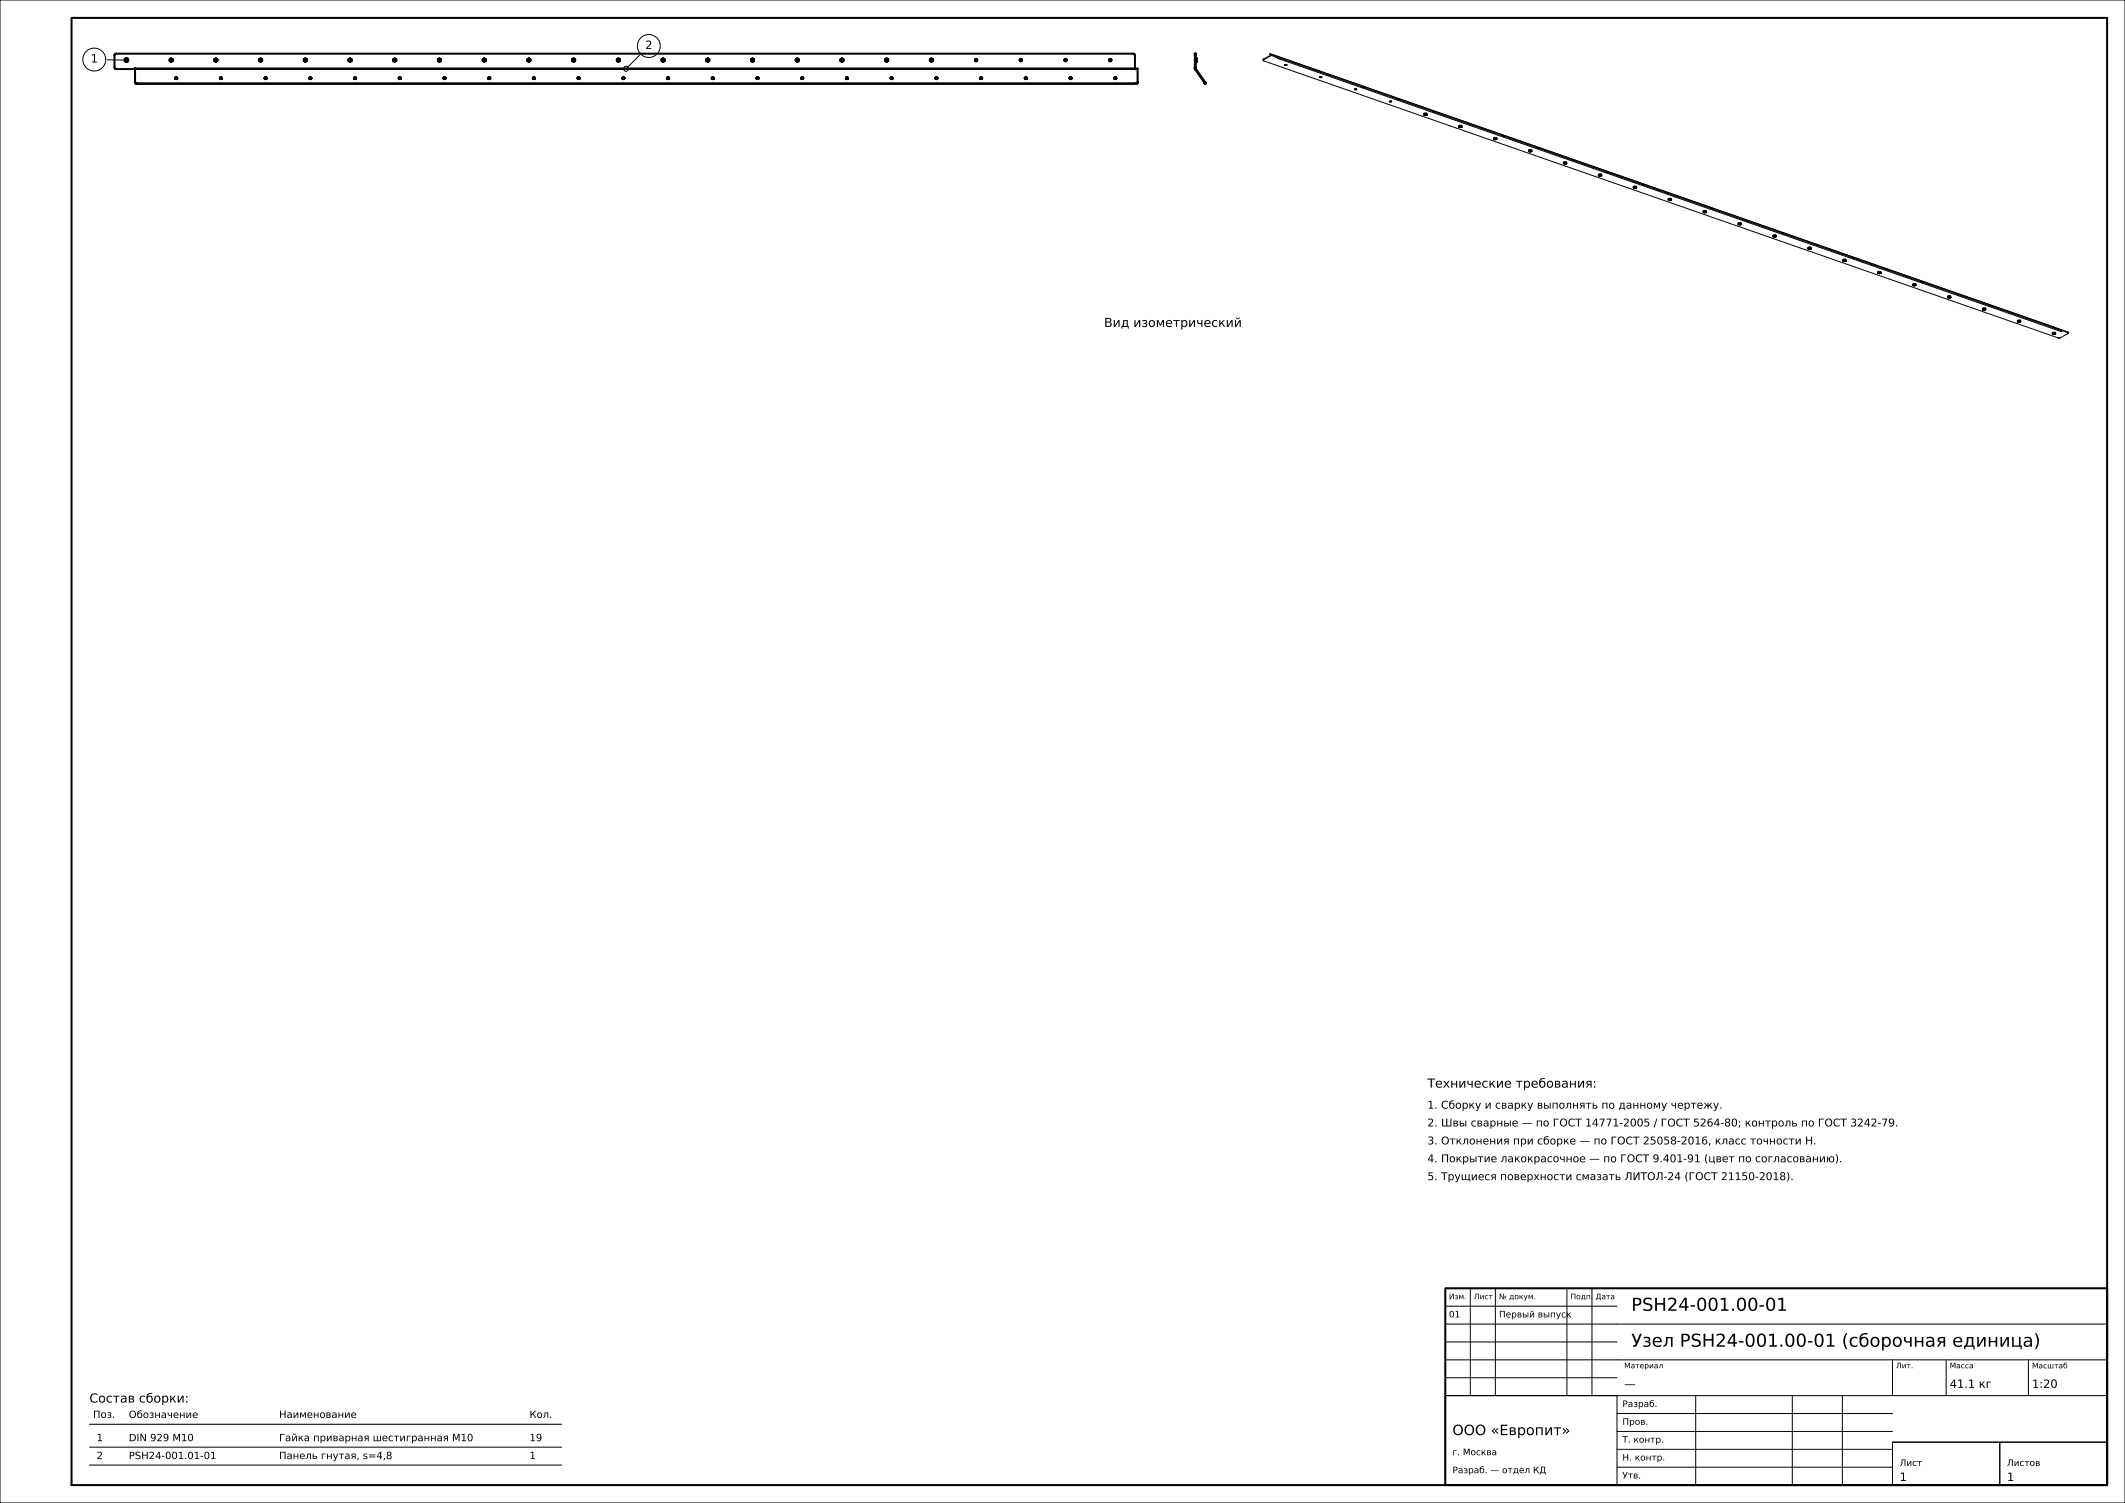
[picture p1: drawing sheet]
<svg xmlns="http://www.w3.org/2000/svg" width="594mm" height="420mm" viewBox="0 0 594 420" stroke-linecap="round" stroke-linejoin="round" font-family="sans-serif">
<g fill="none" stroke="#000" stroke-width=".28">
<path d="M0 0h594v420h-594zM30 16.7l5.4 .1M178.8 15.4l-3.8 3.8M353.1 16.9l.1 .1M353.1 16.6v.3M353.1 16.8v.1M353.1 16.6h.1M353.2 17h.1M353.2 17l222.1 77.4h.7l2.1-1.3M353.2 16.5l-.1 .1M353.2 16.7l-.1 .1M353.2 16.5v.2"/>
<path d="M355 15l-.1 .2 2.3 1.1M355 15l.7 .2M355 15l2.3 1.1M355.2 15.4l-2 1.1M355.5 15.5l-2.3 1.2M355.6 15.2h.1M355.7 15.2l218.2 76.1M355.7 15.2h.1M357.2 16.3l.7 .3M357.3 16.1l.7 .2M357.3 16.1l-.1 .2M357.9 16.6l218 76"/>
<path d="M358 16.3l218 76.1M358 16.3l-.1 .3M359.1 18.1v.1M359.1 18.1h.1M359.1 18.2h.1M359.1 18.2h.6M359.2 18h.4M359.6 18l-.4 .1M359.6 18l.1 .2M359.7 18.2h.1M361.3 17.4h.1M361.3 17.4l.3 .1"/>
<path d="M361.4 17.4l.4 .2M361.8 17.6h.1M368.9 21.5l-.1 .1M368.9 21.6h.1M368.9 21.5l.6 .1M368.9 21.5h.1M368.9 21.6v.1M369.5 21.6l-.6 .1M369.5 21.6h.1M371 20.8h.1M371.1 20.8l.5 .2M371.1 20.8l.4 .2"/>
<path d="M371.5 21h.1M371.6 21h.1M378.6 25h.1M378.6 24.9v.1M378.6 25h.6M378.7 24.9h.4M378.8 24.8l-.2 .1M378.8 24.8l.3 .1M379.1 24.9h.1M379.2 24.9l.1 .1M379.3 25h-.1M379.3 25h.1"/>
<path d="M380.8 24.2h.1M380.8 24.2l.5 .2M380.9 24.2l.4 .2M381.3 24.4h.1M381.4 24.4h.1M388.4 28.4h.1M388.4 28.3h.1M388.4 28.4h.6M388.5 28.3h.4M388.9 28.3h-.5M388.9 28.3l.1 .1M389 28.4h.1"/>
<path d="M390.6 27.6h.1M390.6 27.6l.5 .2M390.7 27.6l.4 .2M391.1 27.8h.1M398 32v.1M398 32.1l.8 .1M398 32.1h.1M398.2 31.6l-.2 .4M398.2 32.1h.1M398.2 32.1h.5M398.2 32h.5M398.3 31.8l-.3 .2"/>
<path d="M398.3 31.8h.5M398.3 31.5v.3M398.4 31.6h.4M398.7 32v.1M398.8 31.8l.1 .2M398.8 31.6l.1 .2M398.8 31.6v.2M398.8 32h-.7M398.8 32h.1M398.8 32l.1 .1M398.8 32.1v.1M398.9 32h.1"/>
<path d="M398.9 32.1h-.1M398.9 32.1h.1M398.9 32v.1M398.9 31.8v.2M400.3 31h.1M400.4 31l.4 .2M400.8 31.2h.1M400.9 31.2h.1M407.7 35.4l.1 .1M407.7 35.4h.1M407.8 35.5h.1M407.8 35.4v.1"/>
<path d="M407.8 35.4h.1M407.8 35.5v.1M407.9 35.6h.7M407.9 35.4h-.1M408 35l-.3 .4M408 35.5h.5M408 35.5h.1M408 35.5h.4M408 35.2l-.2 .2M408 35.2l.2 .1M408 34.9v.3M408.2 35h.3"/>
<path d="M408.2 35.3l.4 .1M408.2 35.3l-.3 .1M408.5 35.5h.1M408.5 35.2l-.3 .1M408.5 35.2l.1 .1M408.5 35l.2 .4M408.5 35v.2M408.6 35.3v.1M408.6 35.4h.1M408.6 35.5v.1M408.6 35.4v.1M408.6 35.5h.1"/>
<path d="M408.7 35.4h.1M408.7 35.4l-.1 .1M410.1 34.4h.1M410.1 34.4l.5 .2M410.6 34.6h.1M417.5 38.8v.1M417.5 38.9l.1 .1M417.6 38.9h.1M417.6 39h.1M417.7 38.7l.7 .1M417.7 38.7l-.1 .2M417.7 38.7l-.2 .1"/>
<path d="M417.7 38.4l-.2 .4M417.7 38.9h.1M417.7 38.8h.5M417.7 38.8v.1M417.8 38.6l-.1 .1M417.8 38.6h.5M417.8 38.3v.3M417.9 38.4h.4M418.2 38.8v.1M418.2 38.9h-.5M418.3 38.6l.1 .2M418.3 38.4l.1 .2"/>
<path d="M418.3 38.4v.2M418.4 38.8h.1M418.4 38.9h-.8M418.4 38.8v.1M418.4 38.9h.1M418.5 38.8l-.1 .1M418.5 38.6v.2M419.9 37.8h.1M419.9 37.8l.5 .2M420.4 38h.1M427.3 42.2v.1M427.3 42.2h.1"/>
<path d="M427.3 42.3l.8 .1M427.3 42.3h.1M427.4 42.2l-.1 .1M427.5 41.8l-.2 .4M427.5 42.3h.1M427.5 42.2l.5 .1M427.5 42.3l.1 .1M427.6 42l-.3 .2M427.6 42h.4M427.6 41.7v.3M427.7 41.8h.3M428 42.3h.1"/>
<path d="M428 42.3l-.4 .1M428 42l.1 .2M428 41.8l.2 .2M428 41.8v.2M428.1 42.2h-.7M428.1 42.2h.1M428.1 42.2v.1M428.1 42.3v.1M428.1 42.3h.1M428.2 42.2v.1M428.2 42v.2M429.6 41.2h.1"/>
<path d="M429.6 41.2l.5 .2M429.7 41.2l.4 .2M430.1 41.4h.1M430.2 41.4h.1M437 45.6l.1 .2M437.1 45.7h.1M437.1 45.6v.1M437.1 45.8h.1M437.1 45.8h.8M437.2 45.2l-.2 .4M437.3 45.7h.1M437.3 45.7h.4"/>
<path d="M437.3 45.4l-.3 .2M437.3 45.4l.1 .1M437.3 45.2v.2M437.4 45.2h.4M437.5 45.5l.4 .1M437.5 45.5l-.4 .1M437.6 45.6l-.4 .1M437.6 45.6h.1M437.7 45.6v.1M437.7 45.7h.1M437.8 45.4l-.4 .1M437.8 45.4l.1 .2"/>
<path d="M437.8 45.2l.2 .4M437.8 45.2v.2M437.9 45.6v.1M437.9 45.7v.1M437.9 45.6h.1M437.9 45.7h.1M438 45.6l-.1 .2M439.4 44.6h.1M439.4 44.6l.5 .2M439.9 44.8h.1M446.8 49v.1M446.8 49.1l.4 .2 .4-.2"/>
<path d="M446.9 49.1h.1M446.9 49h.7M446.9 49v.1M446.9 49h-.1M447 48.6l-.2 .4M447 49.1h.1M447.1 49l.4 .1M447.1 48.8l-.2 .2M447.1 48.8h.5M447.1 48.6v.2M447.2 48.6h.4M447.5 49.1h.1"/>
<path d="M447.5 49.1h-.5M447.6 48.8l.1 .2M447.6 48.6l.1 .2M447.6 48.6v.2M447.6 49l.1 .1M447.7 49.1h-.1M447.7 49.1h.1M447.7 49h.1M447.7 49v.1M447.7 48.8v.2M449.1 48h.1M449.2 48l.5 .2"/>
<path d="M449.7 48.2h.1M456.5 52.4l.1 .1M456.5 52.4h.1M456.6 52.5v.1M456.6 52.5h.1M456.6 52.4v.1M456.6 52.6h.8M456.8 52l-.3 .4M456.8 52.5h.1M456.8 52.5h.5M456.8 52.5v.1M456.8 52.2l-.2 .2"/>
<path d="M456.8 52.2h.5M456.8 52v.2M457 52h.3M457.3 52.5h.1M457.3 52.5l-.5 .1M457.3 52.2l.1 .2M457.3 52l.2 .2M457.3 52v.2M457.4 52.4h-.8M457.4 52.4h.1M457.4 52.4v.1M457.4 52.6h.1"/>
<path d="M457.4 52.5h.1M457.4 52.5v.1M457.5 52.4h.1M457.5 52.4l-.1 .1M457.5 52.2v.2M458.9 51.4h.1M458.9 51.4l.5 .2M459.4 51.6h.1M466.3 55.8l.1 .2M466.4 55.9h.1M466.4 55.9v.1M466.4 55.8v.1"/>
<path d="M466.4 56h.1M466.4 56h.7M466.5 55.4l-.2 .4M466.5 55.9h.1M466.5 55.9h.5M466.6 55.6l-.3 .2M466.6 55.6l.1 .1M466.6 55.4v.2M466.7 55.4h.4M466.8 55.7l.4 .1M466.8 55.7l-.4 .1M466.9 55.8l-.4 .1"/>
<path d="M466.9 55.8h.1M467 55.8v.1M467 55.9h.1M467.1 55.7h-.4M467.1 55.7l.1 .1M467.1 55.4l.2 .5M467.1 55.4v.3M467.2 55.8v.1M467.2 56h-.1M467.2 55.8h.1M467.2 55.9h.1M467.2 55.9v.1"/>
<path d="M467.2 55.8l.1 .1M467.3 55.9l-.1 .1M468.7 54.8h.1M468.7 54.8l.5 .2M469.2 55h.1M476.1 59.2v.1M476.1 59.3l.1 .1M476.1 59.3h.1M476.2 59.4h.1M476.2 59.4h.7M476.2 59.2h.7M476.2 59.2l-.1 .1"/>
<path d="M476.2 59.2h-.1M476.3 58.8l-.2 .4M476.3 59.3h.1M476.3 59.2l.5 .1M476.3 59.2v.1M476.4 59l-.2 .2M476.4 59l.4 .1M476.4 58.8v.2M476.5 58.8h.3M476.8 59.3h-.5M476.8 59.3h.1M476.8 59.1l.2 .1"/>
<path d="M476.8 58.8l.2 .2M476.8 58.8v.3M476.9 59.2v.1M476.9 59.4h.1M476.9 59.3v.1M476.9 59.3h.1M477 59.3l-.1 .1M477 59.2v.1M477 59.3h.1M477 59v.3M478.4 58.2h.1M478.5 58.2l.5 .2"/>
<path d="M479 58.4h.1M485.8 62.6l.1 .1M485.8 62.6h.1M485.9 62.7v.1M485.9 62.7h.1M485.9 62.8h.1M485.9 62.6v.1M485.9 62.8h.8M486 62.6h.6M486 62.6h-.1M486 62.5l-.1 .1M486 62.2l-.2 .4"/>
<path d="M486.1 62.7h.1M486.1 62.7h.4M486.1 62.7v.1M486.1 62.4l-.1 .1M486.1 62.4l.5 .1M486.1 62.2v.2M486.2 62.2h.4M486.5 62.7l-.4 .1M486.5 62.7h.1M486.6 62.7h-.1M486.6 62.5l.1 .1M486.6 62.2l.1 .2"/>
<path d="M486.6 62.2v.3M486.6 62.6h.1M486.7 62.6v.1M486.7 62.8h.1M486.7 62.7h.1M486.7 62.7v.1M486.7 62.6l.1 .1M486.8 62.7h-.1M486.8 62.4v.3M488.2 61.6h.1M488.2 61.6l.3 .1M488.2 61.6l.5 .2"/>
<path d="M488.5 61.8h.2M488.7 61.8h.1M495.6 66l.1 .2M495.7 66.1h.1M495.7 66.1v.1M495.7 66v.1M495.7 66.2h.1M495.7 66.2h.7M495.8 65.6l-.2 .4M495.8 66.1h.1M495.8 66.1h.5M495.9 65.8l-.3 .2"/>
<path d="M495.9 65.8l.1 .1M495.9 65.6v.2M496 65.6h.4M496.1 65.9l-.4 .1M496.1 65.9h.1M496.1 66l-.3 .1M496.1 66h.1M496.2 65.9l.2 .1M496.2 66h.1M496.3 66v.1M496.3 66.1h.1M496.4 65.9h-.4"/>
<path d="M496.4 65.9l.1 .1M496.4 65.6l.1 .2M496.4 65.6v.3M496.4 66h.1M496.4 66.2h.1M496.5 66v.1M496.5 66.1h.1M496.5 66.1l-.1 .1M496.5 65.8v.3M497.9 65h.1M498 65l.4 .2M498 65l.5 .2"/>
<path d="M498.5 65.2h.1M505.3 69.4l.1 .1M505.4 69.5v.1M505.4 69.5h.1M505.4 69.5l.1 .1M505.4 69.4v.1M505.4 69.6h.1M505.5 69.6h.7M505.5 69.4h-.1M505.5 69.4h-.2M505.6 69l-.3 .4M505.6 69.5h.1"/>
<path d="M505.6 69.5h.5M505.6 69.4l.5 .1M505.6 69.4v.1M505.6 69.2l-.1 .2M505.6 69.2l.5 .1M505.6 69v.2M505.8 69h.3M506.1 69.5h.1M506.1 69.3l.1 .1M506.1 69l.2 .5M506.1 69v.3M506.2 69.4h-.7"/>
<path d="M506.2 69.4h.1M506.2 69.4l.1 .1M506.2 69.4v.1M506.2 69.6h.1M506.2 69.5h.1M506.3 69.5l-.1 .1M506.3 69.5h.1M507.7 68.4h.1M507.7 68.4l.5 .2M507.8 68.4l.4 .2M508.2 68.6h.1M515.1 72.8l.1 .1"/>
<path d="M515.1 72.8h.1M515.2 72.9v.1M515.2 72.9h.1M515.2 73h.1M515.2 72.8v.1M515.3 72.8h.6M515.3 72.8h-.1M515.3 72.7l-.1 .1M515.3 72.4l-.2 .4M515.4 73h.1M515.4 72.6l-.1 .1M515.4 72.6l.5 .1"/>
<path d="M515.4 72.4v.2M515.5 72.4h.4M515.8 73h-.4M515.8 72.9l-.4 .1M515.8 72.9h.1M515.8 72.9v.1M515.9 72.7l.1 .2M515.9 72.4l.1 .2M515.9 72.4v.3M515.9 72.8h.1M516 73h-.1M516 72.8v.1"/>
<path d="M516 73h-.8M516 72.9h.1M516 72.9v.1M516.1 72.9h-.1M516.1 72.6v.3M517.5 71.8h.1M517.5 71.8l.5 .2M518 72h.1M524.9 76.2l.1 .2M524.9 76.3h.1M524.9 76.3l.1 .1M525 76.4h.1"/>
<path d="M525 76.4h.7M525.1 75.8l-.2 .4M525.1 76.3h.1M525.1 76.3h.5M525.2 76l-.3 .2M525.2 76l.1 .1M525.2 75.8v.2M525.3 75.8h.4M525.3 76.1l.4 .1M525.3 76.1l-.4 .2M525.5 76.2l-.4 .1M525.5 76.2h.1"/>
<path d="M525.5 76.2l.1 .1M525.6 76.3h.1M525.7 76.1h-.4M525.7 76.1v.1M525.7 75.8l.1 .2M525.7 75.8v.3M525.7 76.2h.1M525.7 76.2v.1M525.7 76.4h.1M525.7 76.2l.1 .1M525.7 76.3h.1M525.7 76.3v.1"/>
<path d="M525.8 76.3l-.1 .1M525.8 76v.3M527.2 75.2h.1M527.2 75.2l.6 .2M527.3 75.2l.4 .2M527.7 75.4h.1M527.8 75.4h.1M534.6 79.6l.1 .1M534.7 79.7v.1M534.7 79.7h.1M534.7 79.8h.1M534.8 79.6l-.1 .1"/>
<path d="M534.8 79.6h-.2M534.8 79.2l-.2 .4M534.9 79.7v.1M534.9 79.7h.1M534.9 79.8h.4M534.9 79.6l.5 .1M534.9 79.6v.1M534.9 79.4l-.1 .2M534.9 79.4l.2 .1M534.9 79.2v.2M535.1 79.2h.3M535.1 79.5l.4 .1"/>
<path d="M535.1 79.5l-.3 .1M535.4 79.7h.1M535.4 79.5h-.3M535.4 79.5l.1 .1M535.4 79.2l.2 .5M535.4 79.2v.3M535.5 79.6v.1M535.5 79.7h.1M535.5 79.7l-.7 .1M535.6 79.7h-.1M537 78.6h.1M537 78.6v.1"/>
<path d="M537 78.7l.5 .1M537.1 78.6l.4 .2M537.5 78.8h.1M544.4 83v.1M544.4 83.1l.1 .1M544.5 83.1h.1M544.5 83.1v.1M544.5 83.2h.1M544.6 83h.6M544.6 83l-.1 .1M544.6 82.9l-.2 .1M544.6 82.7l-.2 .3"/>
<path d="M544.6 83.2h.1M544.7 82.8l-.1 .1M544.7 82.8l.5 .1M544.7 82.6v.2M544.8 82.6h.4M545.1 83.2h-.4M545.1 83.1l-.2-.1-.3 .2M545.1 83.1v.1M545.2 82.9l.1 .2M545.2 82.6l.1 .2M545.2 82.6v.3M545.2 83v.1"/>
<path d="M545.2 83.1h.1M545.3 83.1h.1M545.3 83.1l-.8 .1M545.4 83.1h-.1M545.4 82.8v.3M546.8 82v.1M546.8 82l.5 .2M546.8 82.1l.5 .1M547.3 82.2h.1M554.1 86.4l.2 .2M554.1 86.4h.1M554.2 86.5h.1"/>
<path d="M554.2 86.5v.1M554.2 86.6h.8M554.3 86.6h.1M554.4 86.1l-.3 .3M554.4 86.5h.1M554.4 86.5h.5M554.4 86.2l-.2 .2M554.4 86.2l.5 .1M554.4 86v.2M554.6 86h.3M554.9 86.5h.1M554.9 86.3l.1 .1"/>
<path d="M554.9 86l.2 .2M554.9 86v.3M555 86.4l-.8 .1M555 86.4v.1M555 86.5h.1M555 86.6h.1M555 86.4l.1 .1M555 86.5v.1M555.1 86.5l-.1 .1M555.1 86.2v.3M556.5 85.4h.1M556.5 85.4l.1 .1"/>
<path d="M556.5 85.4l.3 .1M556.6 85.5l.4 .1M556.9 85.6h.1M557 85.6h.1M563.9 89.8l.1 .1M564 89.9v.1M564 89.9h.1M564 90h.1M564.1 89.5l-.2 .3M564.1 89.9l.1 .1M564.2 89.9h-.1M564.2 90h.4"/>
<path d="M564.2 89.9h.4M564.2 89.9h.1M564.2 89.6l-.3 .2M564.2 89.6l.1 .1M564.2 89.4v.2M564.3 89.4h.4M564.4 89.7l.3 .1M564.4 89.7l-.4 .1M564.6 89.9h.1M564.7 89.7h-.4M564.7 89.7v.1M564.7 89.4l.2 .5"/>
<path d="M564.7 89.4v.3M564.7 89.8l.1 .1M564.8 89.9h.1M564.8 89.8v.1M564.8 90h-.8M564.8 89.9v.1M564.9 89.9h-.1M566.3 88.8h.1M566.3 88.8v.1M566.3 88.9l.5 .1M566.4 88.9l.3 .1M566.7 89h.1"/>
<path d="M566.8 89h.1M573.7 93.2v.1M573.7 93.3l.1 .1M573.7 93.3v.1M573.7 93.4h.1M573.8 93.3h-.1M573.8 93.4h.1M573.8 93.2l.7 .1M573.8 93.2v.1M573.8 93.2h-.1M573.9 91.3h.1M573.9 92.9l-.2 .3"/>
<path d="M573.9 91.3l4 1.4M573.9 91.3l2.3 1.1M574 92.8v.2M574 93l-.2 .2M574 93l.5 .1M574.1 92.8l.4 .1M574.4 93.3h-.5l.5 .1M574.4 93.3h.1M574.4 93.3v.1M574.5 93.1l.1 .2M574.5 92.9l.1 .1M574.5 92.9v.2"/>
<path d="M574.5 93.3h.1M574.6 93.4h-.8M574.6 93.3v.1M574.6 93.3h.1M574.6 93v.3M575.8 92.2l2.1 .7M575.9 92.6h.2M576 92.4h.2M576 92.4l-.1 .2M576.1 92.6h.1M576.2 92.4h.1M576.2 92.4l-.1 .2"/>
<path d="M577.9 92.7l.2 .1M577.9 92.9l.2 .2M577.9 92.7v.2M578.1 92.8v.1M578.1 93.1h.1M578.1 92.9v.2M411 360v30M418 360v30M438 360v30M445 360v30M404 380h185M404 375h48"/>
<path d="M404 370h185M404 365h48M529 380v10M544 380v10M567 380v10M25 398h132M404 390h48v25h-48zM404 390h185M404 385h48M452 400h77M452 395h77M474 390v25"/>
<path d="M501 390v25M515 390v25M25 404.4h132M25 409.4h132M452 410h77M452 405h77M529 403h30v12h-30zM529 403h60M559 403h30v12h-30z"/>
<circle cx="26.4" cy="16.6" r="3.2"/>
<circle cx="35.3" cy="16.8" r=".7"/>
<circle cx="175" cy="19.2" r=".7"/>
<circle cx="181.4" cy="12.9" r="3.2"/>
</g>
<g fill="none" stroke="#000" stroke-width=".56">
<path d="M20 5h569v410h-569zM34.9 16.6l.5-.3 .4 .3v.4l-.4 .3-.5-.3zM37.7 19.1v.2l-5.5-.1-.2-.4 .1-3.6 .4-.2h284.3l.4 .4v3.9M37.7 19.1h.1M37.7 19.3h279.5M37.7 19.1v3.9l.5 .4M37.7 19.1h279.5M47.4 16.6l.5-.3 .4 .3v.4l-.4 .3-.5-.3zM59.9 16.6l.4-.3 .5 .3v.4l-.5 .3-.4-.3zM72.4 16.6l.4-.3 .5 .3v.4l-.5 .3-.4-.3zM84.9 16.6l.5-.3 .4 .3v.4l-.4 .3-.5-.3zM97.4 16.6l.5-.3 .4 .3v.4l-.4 .3-.5-.3z"/>
<path d="M109.9 16.6l.5-.3 .4 .3v.4l-.4 .3-.5-.3zM122.4 16.6l.4-.3 .5 .3v.4l-.5 .3-.4-.3zM134.9 16.6l.4-.3 .5 .3v.4l-.5 .3-.4-.3zM147.4 16.6l.4-.3 .5 .3v.4l-.5 .3-.4-.3zM159.9 16.6l.4-.3 .5 .3v.4l-.5 .3-.4-.3zM172.4 16.6l.5-.3 .4 .3v.4l-.4 .3-.5-.3zM184.9 16.6l.4-.3 .5 .3v.4l-.5 .3-.4-.3zM197.4 16.6l.5-.3 .4 .3v.4l-.4 .3-.5-.3zM209.9 16.6l.4-.3 .5 .3v.4l-.5 .3-.4-.3zM222.4 16.6l.5-.3 .4 .3v.4l-.4 .3-.5-.3zM234.9 16.6l.4-.3 .5 .3v.4l-.5 .3-.4-.3zM247.4 16.6l.5-.3 .4 .3v.4l-.4 .3-.5-.3z"/>
<path d="M259.9 16.6l.4-.3 .5 .3v.4l-.5 .3-.4-.3zM317.2 19.3h.1M317.3 19.3h.1M317.4 19.3h-.1M317.4 19.3l.6-.1v3.8M334 15h.2v4.3h-.2zM334 19.3l2.9 4.1M334 15.5h.2M334 18.8h.2M334.2 17h.3M334.2 16.6h.3M334.2 19.1l.1 .2"/>
<path d="M334.2 17.3h.3M334.2 16.3h.3M334.3 19.3l2.8 4-.2 .1M334.3 19.3h-.3M334.5 16.3l.1 .1M334.5 17l.1 .2M334.5 16.6v.4M334.6 17.2l-.1 .1M334.6 16.4l-.1 .2M334.6 16.4v.8M37.7 22.9l.5 .4M38.2 23.3h279.3"/>
<path d="M38.2 23.4h279.3M38.2 23.3v.1M49 21.9l.3 .2M49 21.8v.1M49 21.7v.1M49 21.9h.5M49 21.7h.1M49.1 21.7h-.1M49.1 21.7l.5 .2M49.4 22.1h-.1M49.5 22l-.1 .1M49.5 22h.1"/>
<path d="M49.5 21.9v.1M49.6 21.9h-.1M61.5 21.9h.1M61.5 21.9v.1M61.5 21.9l.2-.1 .3 .1M61.5 22l.2 .1M61.5 21.8v.1M61.5 21.7v.1M61.5 21.7h.1M61.6 21.7h-.1M61.7 21.6l-.1 .1M61.7 21.6h.1"/>
<path d="M61.8 22.1h-.1M61.8 21.6l.3 .3M62 22l-.2 .1M62 22h.1M62 21.9v.1M62.1 21.9h-.1M73.9 21.9h.1M74 21.9v.1M74 21.9l.3-.1 .2 .1M74 21.8l-.1 .1M74 22h.1M74 21.7v.1"/>
<path d="M74 22l.2 .1M74.2 22.1h.1M74.2 21.6l-.2 .1M74.3 21.6h-.1M74.3 21.6l.2 .1M74.5 22l-.2 .1M74.5 22h.1M74.5 21.7v.1M74.5 21.8v.1M74.5 21.9v.1M74.5 21.9h.1M86.4 21.9h.1"/>
<path d="M86.5 21.9v.1M86.5 21.9l.3-.1 .2 .1M86.5 22h.1M86.5 22l.2 .1M86.7 22.1h.1M86.7 21.6l-.3 .3M86.8 21.6h-.1M86.8 21.6l.1 .1M86.9 21.7h.1M87 21.7h.1M87 21.7v.1M87 22l-.2 .1"/>
<path d="M87 21.8v.1M87 21.9v.1M87 21.9h.1M99 21.9h.1M99 21.9v.1M99 22h.1M99 22l.1 .1M99.1 22.1h.1M99.4 21.7l-.4 .2M99.4 21.7h.1M99.5 21.7h.1M99.5 21.9h-.5"/>
<path d="M99.5 21.7v.1M99.5 21.8v.1M99.5 21.9l-.3 .2M111.5 21.9h.1M111.5 21.9v.1M111.5 22h.1M111.5 22l.1 .1M111.6 22.1h.1M111.6 21.7l-.1 .2M111.6 21.6v.1M111.6 21.6l.3 .1M111.9 21.7h.1"/>
<path d="M112 21.7h.1M112 21.9h-.5M112 21.7v.1M112 21.8v.1M112 21.9l-.4 .2M112 21.9h.1M124 21.9h.1M124 21.9l.1 .2M124 21.8v.1M124 21.7v.1M124 21.9h.5M124.1 22.1h.1"/>
<path d="M124.1 21.7h-.1M124.1 22.1h.3M124.1 21.6v.1M124.1 21.6h.3M124.4 21.6v.1M124.4 22.1h.1M124.4 21.7h.1M124.5 21.7v.1M124.5 22l-.1 .1M124.5 21.8v.1M124.5 21.9v.1M124.5 21.9h.1"/>
<path d="M136.5 21.9h.1M136.5 21.9l.4 .2M136.5 21.8v.1M136.5 21.7v.1M136.5 21.9h.5M136.5 21.7h.1M136.6 21.7h-.1M136.9 21.6l-.3 .1M136.9 21.6v.1M136.9 22.1h.1M136.9 21.7l.2 .2M137 22l-.1 .1"/>
<path d="M137 22h.1M137 21.9v.1M137.1 21.9h-.1M149 21.9l.3 .2M149 21.8v.1M149 21.7v.1M149 21.9h.5M149 21.7h.1M149.1 21.7h-.1M149.1 21.7l.5 .2M149.4 22.1h-.1M149.5 22l-.1 .1"/>
<path d="M149.5 22h.1M149.5 21.9v.1M149.6 21.9h-.1M161.4 21.9h.1M161.5 21.9l.2 .2M161.5 21.9l.2-.1 .3 .1M161.5 21.8l-.1 .1M161.5 21.7v.1M161.5 21.7h.1M161.6 21.7h-.1M161.7 21.6l-.1 .1M161.7 21.6h.1"/>
<path d="M161.8 22.1h-.1M161.8 21.6l.3 .3M162 22l-.2 .1M162 22h.1M162 21.9v.1M162.1 21.9h-.1M173.9 21.9h.1M174 21.9v.1M174 21.9l.3-.1 .2 .1M174 21.8l-.1 .1M174 22h.1M174 21.7v.1"/>
<path d="M174 22l.2 .1M174.2 22.1h.1M174.2 21.6l-.2 .1M174.3 21.6h-.1M174.3 21.6l.2 .1M174.5 22l-.2 .1M174.5 22h.1M174.5 21.7v.1M174.5 21.8l.1 .1M174.5 21.9v.1M174.6 21.9h-.1M186.5 21.9h.1"/>
<path d="M186.5 21.9v.1M186.5 21.9l.2-.1 .3 .1M186.5 22h.1M186.5 22l.2 .1M186.7 22.1h.1M186.7 21.6l-.2 .3M186.7 21.6h.1M186.7 21.6l.2 .1M186.9 21.7h.1M187 21.7h.1M187 21.7v.1M187 22l-.3 .1"/>
<path d="M187 21.8v.1M187 21.9v.1M187 21.9h.1M199 21.9h.1M199 21.9v.1M199 22h.1M199 22l.1 .1M199.1 22.1h.1M199.4 21.7l-.4 .2M199.4 21.7h.1M199.5 21.7h.1M199.5 21.9h-.5"/>
<path d="M199.5 21.7v.1M199.5 21.8v.1M199.5 21.9l-.3 .2M211.4 21.9h.1M211.5 21.9v.1M211.5 22h.1M211.5 22l.1 .1M211.6 22.1h.1M211.6 21.7l-.2 .2M211.6 22.1h.3M211.6 21.6v.1M211.6 21.6h.3"/>
<path d="M211.9 21.6v.1M211.9 22.1h.1M211.9 21.7h.1M212 21.9h-.5M212 21.7v.1M212 21.8v.1M212 21.9l-.1 .2M212 21.9h.1M224 21.9h.1M224 21.9l.1 .2M224 21.8v.1M224 21.7v.1"/>
<path d="M224 21.9h.5M224.1 22.1h.1M224.1 21.7h-.1M224.1 22.1h.3M224.1 21.6v.1M224.1 21.6h.3M224.4 21.6v.1M224.4 22.1h.1M224.4 21.7h.1M224.5 21.7v.1M224.5 22l-.1 .1M224.5 21.8l.1 .1"/>
<path d="M224.5 21.9v.1M224.6 21.9h-.1M236.4 21.9h.1M236.5 21.9l.3 .2M236.5 21.8l-.1 .1M236.5 21.7v.1M236.5 21.9h.5M236.5 21.7h.1M236.6 21.7h-.1M236.6 21.7l.5 .2M236.9 22.1h-.1M237 22l-.1 .1"/>
<path d="M237 22h.1M237 21.9v.1M237.1 21.9h-.1M249 21.9h.1M249 21.9v.1M249 21.9l.3-.1 .2 .1M249 22l.3 .1M249 21.8v.1M249 21.7v.1M249 21.7h.1M249.1 21.7h-.1M249.1 21.7l.4 .2"/>
<path d="M249.4 22.1h-.1M249.5 22l-.1 .1M249.5 22h.1M249.5 21.9v.1M249.5 21.9h.1M261.4 21.9h.1M261.5 21.9l.3 .2M261.5 21.9l.3-.1 .2 .1M261.5 21.8l-.1 .1M261.5 21.7v.1M261.5 21.7h.1M261.6 21.7h-.1"/>
<path d="M261.8 21.6l-.2 .1M261.8 21.6h.1M261.8 22.1h.1M261.8 21.6l.3 .3M262 22l-.2 .1M262 22h.1M262 21.9v.1M262.1 21.9h-.1M274 21.9h.1M274 21.9v.1M274 21.9l.2-.1 .3 .1M274 22h.1"/>
<path d="M274 22l.2 .1M274.2 22.1h.1M274.2 21.6l-.2 .3M274.2 21.6h.1M274.2 21.6l.2 .1M274.4 21.7h.1M274.5 21.7h.1M274.5 21.7v.1M274.5 21.8v.1M274.5 21.9l-.3 .2M274.5 21.9h.1M286.5 21.9h.1"/>
<path d="M286.5 21.9v.1M286.5 21.9l.3-.1 .2 .1M286.5 22h.1M286.5 22l.1 .1M286.6 22.1h.1M286.9 21.7l-.4 .2M286.9 21.7h.1M287 21.7h.1M287 21.7v.1M287 22l-.3 .1M287 21.8l.1 .1M287 21.9v.1"/>
<path d="M287.1 21.9h-.1M298.9 21.9h.1M299 21.9v.1M299 22h.1M299 22l.1 .1M299.1 22.1h.1M299.4 21.7l-.5 .2M299.4 21.7h.1M299.5 21.7h.1M299.5 21.9h-.5M299.5 21.7v.1M299.5 21.8v.1"/>
<path d="M299.5 21.9l-.3 .2M299.5 21.9h.1M311.5 21.9h.1M311.5 21.9v.1M311.5 22l.1 .1M311.5 21.8v.1M311.5 21.7v.1M311.6 22.1h.1M311.6 21.7h-.1M311.6 22.1h.3M311.6 21.6v.1M311.6 21.6h.3"/>
<path d="M311.9 21.6v.1M311.9 22.1h.1M311.9 21.7h.1M312 21.9h-.5M312 21.7v.1M312 21.8l.1 .1M312 21.9l-.1 .2M312.1 21.9h-.1M317.5 23.3v.1M318 23l-.5 .3M318 22.9l-.1 .4-.4 .1M336.8 22.9l-.2 .1"/>
<path d="M336.9 23.4h.1M404 360h185v55h-185z"/>
<circle cx="35.4" cy="16.8" r=".25"/>
<circle cx="35.4" cy="16.8" r=".41"/>
<circle cx="47.8" cy="16.8" r=".41"/>
<circle cx="47.9" cy="16.8" r=".25"/>
<circle cx="60.3" cy="16.8" r=".41"/>
<circle cx="60.3" cy="16.8" r=".25"/>
<circle cx="72.8" cy="16.8" r=".41"/>
<circle cx="72.8" cy="16.8" r=".25"/>
<circle cx="85.3" cy="16.8" r=".41"/>
<circle cx="85.3" cy="16.8" r=".25"/>
<circle cx="97.8" cy="16.8" r=".41"/>
<circle cx="97.9" cy="16.8" r=".25"/>
<circle cx="110.3" cy="16.8" r=".41"/>
<circle cx="110.4" cy="16.8" r=".25"/>
<circle cx="122.8" cy="16.8" r=".41"/>
<circle cx="122.8" cy="16.8" r=".25"/>
<circle cx="135.3" cy="16.8" r=".41"/>
<circle cx="135.3" cy="16.8" r=".25"/>
<circle cx="147.8" cy="16.8" r=".41"/>
<circle cx="147.9" cy="16.8" r=".25"/>
<circle cx="160.3" cy="16.8" r=".41"/>
<circle cx="160.3" cy="16.8" r=".25"/>
<circle cx="172.8" cy="16.8" r=".41"/>
<circle cx="172.8" cy="16.8" r=".25"/>
<circle cx="185.3" cy="16.8" r=".41"/>
<circle cx="185.3" cy="16.8" r=".25"/>
<circle cx="197.8" cy="16.8" r=".41"/>
<circle cx="197.8" cy="16.8" r=".25"/>
<circle cx="210.3" cy="16.8" r=".41"/>
<circle cx="210.4" cy="16.8" r=".25"/>
<circle cx="222.8" cy="16.8" r=".25"/>
<circle cx="222.9" cy="16.8" r=".41"/>
<circle cx="235.3" cy="16.8" r=".41"/>
<circle cx="235.4" cy="16.8" r=".25"/>
<circle cx="247.8" cy="16.8" r=".25"/>
<circle cx="247.9" cy="16.8" r=".41"/>
<circle cx="260.3" cy="16.8" r=".41"/>
<circle cx="260.3" cy="16.8" r=".25"/>
<circle cx="272.9" cy="16.8" r=".32"/>
<circle cx="285.4" cy="16.8" r=".32"/>
<circle cx="297.9" cy="16.8" r=".32"/>
<circle cx="310.4" cy="16.8" r=".32"/>
</g>
<g font-size="5">
<text x="456" y="366.3">PSH24-001.00-01</text>
<text x="456" y="376.3">Узел PSH24-001.00-01 (сборочная единица)</text>
</g>
<text font-size="4" x="406" y="401">ООО «Европит»</text>
<g font-size="3.5">
<text x="308.6" y="91.4">Вид изометрический</text>
<text x="399" y="303.9">Технические требования:</text>
<text x="25" y="391.9">Состав сборки:</text>
</g>
<g font-size="3.2">
<text x="25.3" y="17.5">1</text>
<text x="180.3" y="13.7">2</text>
<text x="454" y="387.8">—</text>
<text x="545" y="387.8">41.1 кг</text>
<text x="568" y="387.8">1:20</text>
<text x="531" y="413.8">1</text>
<text x="561" y="413.8">1</text>
</g>
<g font-size="3">
<text x="399" y="309.8">1. Сборку и сварку выполнять по данному чертежу.</text>
<text x="399" y="314.8">2. Швы сварные — по ГОСТ 14771-2005 / ГОСТ 5264-80; контроль по ГОСТ 3242-79.</text>
<text x="399" y="319.8">3. Отклонения при сборке — по ГОСТ 25058-2016, класс точности Н.</text>
<text x="399" y="324.8">4. Покрытие лакокрасочное — по ГОСТ 9.401-91 (цвет по согласованию).</text>
<text x="399" y="329.8">5. Трущиеся поверхности смазать ЛИТОЛ-24 (ГОСТ 21150-2018).</text>
</g>
<g font-size="2.8">
<text x="26" y="396.2">Поз.</text>
<text x="36" y="396.3">Обозначение</text>
<text x="78" y="396.2">Наименование</text>
<text x="148" y="396.2">Кол.</text>
<text x="27" y="402.7">1</text>
<text x="27" y="407.7">2</text>
<text x="36" y="402.7">DIN 929 M10</text>
<text x="36" y="407.7">PSH24-001.01-01</text>
<text x="78" y="402.7">Гайка приварная шестигранная М10</text>
<text x="78" y="407.7">Панель гнутая, s=4,8</text>
<text x="148" y="402.7">19</text>
<text x="148" y="407.7">1</text>
</g>
<g font-size="2.5">
<text x="405" y="368.1">01</text>
<text x="419" y="368.1">Первый выпуск</text>
<text x="453.5" y="393.2">Разраб.</text>
<text x="453.5" y="398.1">Пров.</text>
<text x="406" y="406.6">г. Москва</text>
<text x="453.5" y="403.1">Т. контр.</text>
<text x="406" y="411.7">Разраб. — отдел КД</text>
<text x="453.5" y="408.1">Н. контр.</text>
<text x="453.5" y="413.1">Утв.</text>
<text x="531" y="409.6">Лист</text>
<text x="561" y="409.6">Листов</text>
</g>
<g font-size="2.1">
<text x="405" y="363">Изм.</text>
<text x="412" y="363">Лист</text>
<text x="419" y="363">№ докум.</text>
<text x="439" y="363">Подп.</text>
<text x="446" y="363">Дата</text>
<text x="454" y="382.3">Материал</text>
<text x="530" y="382.3">Лит.</text>
<text x="545" y="382.3">Масса</text>
<text x="568" y="382.4">Масштаб</text>
</g>
</svg>
